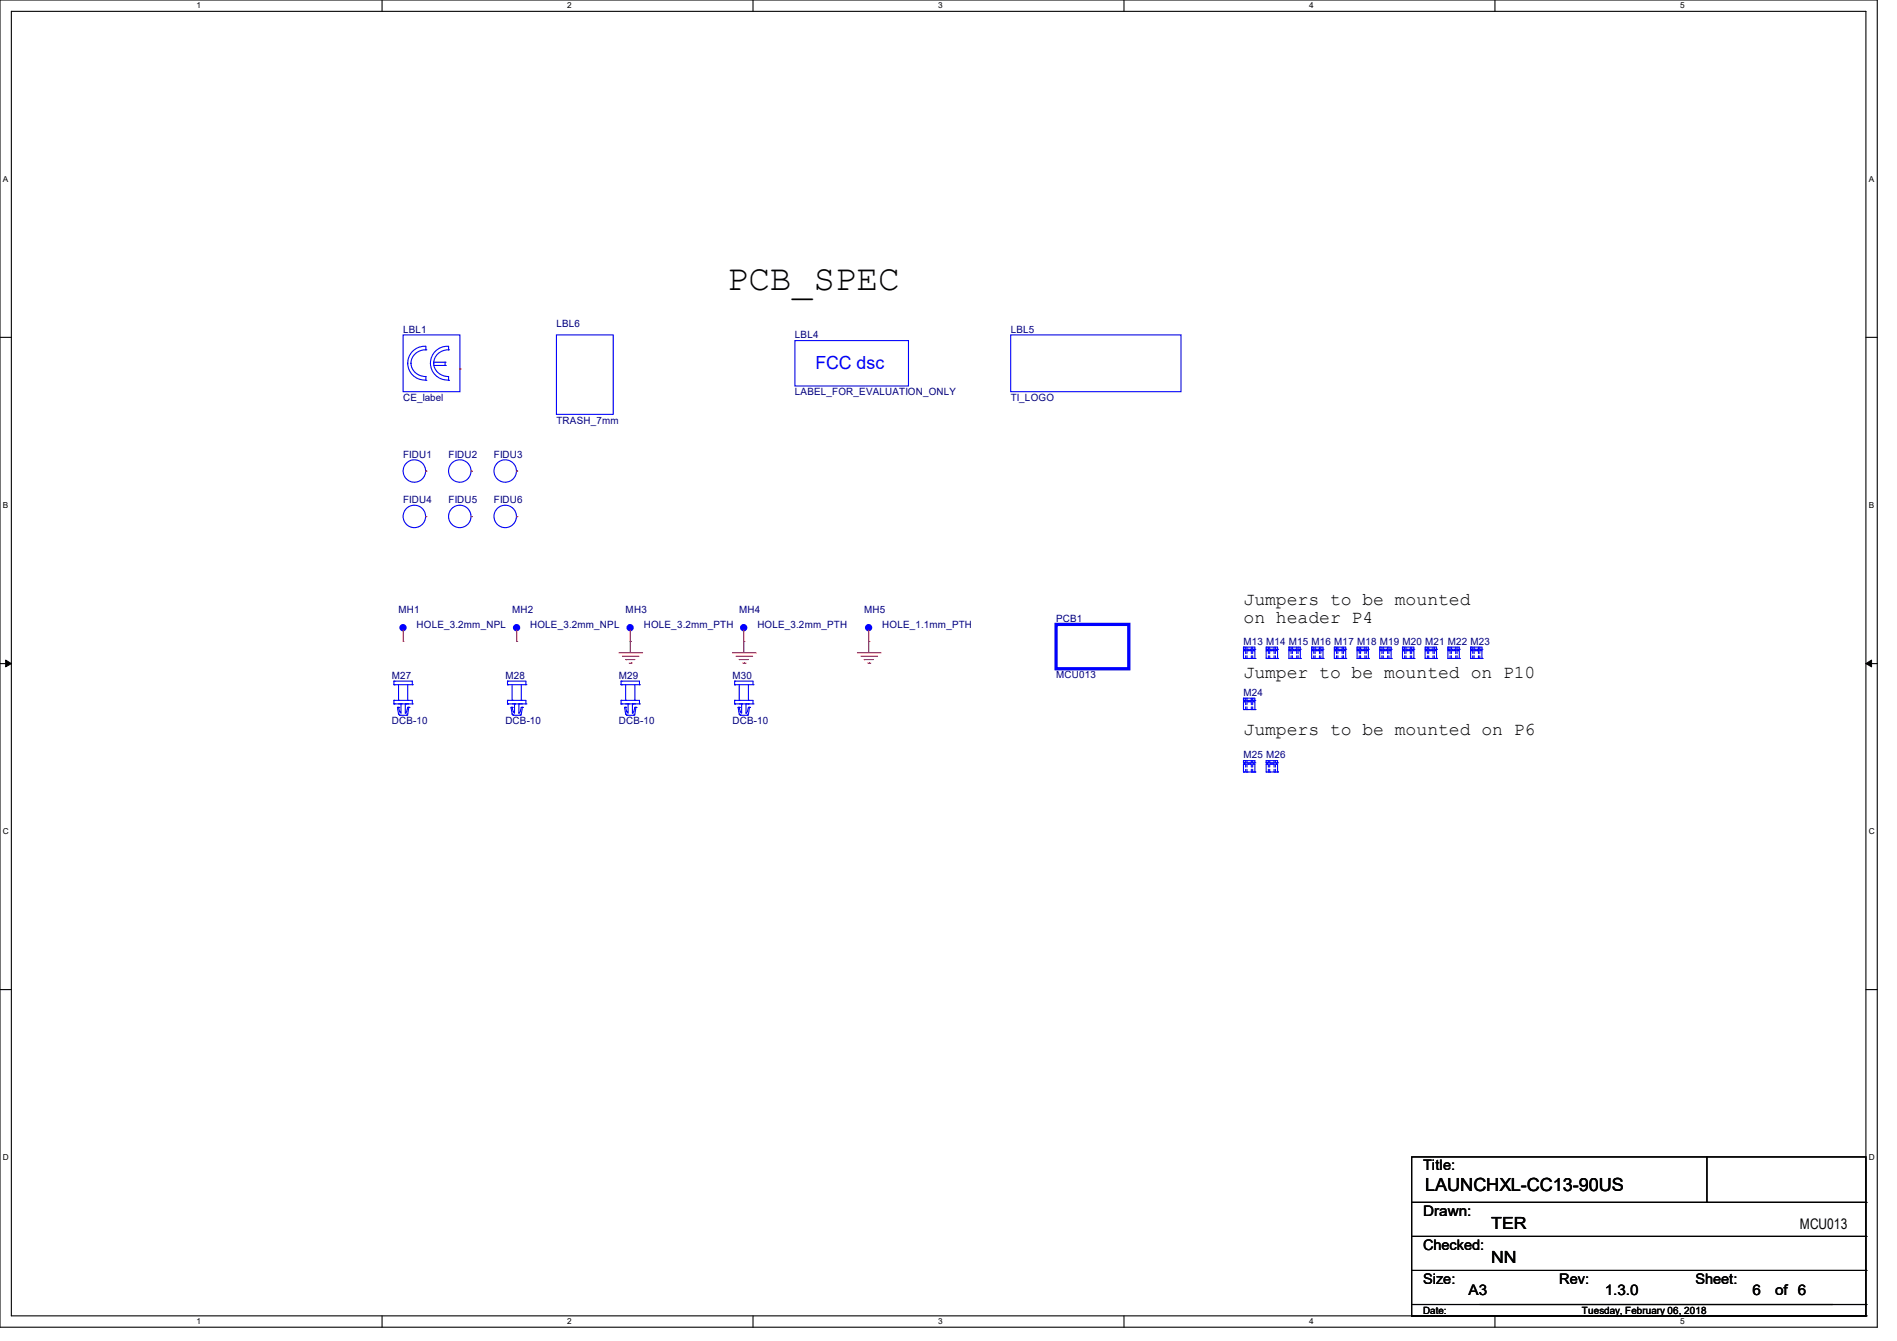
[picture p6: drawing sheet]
<svg xmlns="http://www.w3.org/2000/svg" width="297mm" height="210mm" viewBox="0 0 297 210" stroke-linecap="round" stroke-linejoin="round" font-family="sans-serif">
<path d="M0 0h293.9v207.9h-293.9zM1.8 1.8h290.3v204.3h-290.3z" fill="none" stroke="#000" stroke-width=".17"/>
<g fill="#fff">
<path d="M30.8 .2h.7v1.4h-.7z"/>
<path d="M30.8 206.2h.7v1.4h-.7z"/>
</g>
<path d="M59.8 0v1.8M59.8 206.1v1.8" fill="none" stroke="#000" stroke-width=".17"/>
<g fill="#fff">
<path d="M88.8 .2h.7v1.4h-.7z"/>
<path d="M88.8 206.2h.7v1.4h-.7z"/>
</g>
<path d="M117.9 0v1.8M117.9 206.1v1.8" fill="none" stroke="#000" stroke-width=".17"/>
<g fill="#fff">
<path d="M146.9 .2h.7v1.4h-.7z"/>
<path d="M146.9 206.2h.7v1.4h-.7z"/>
</g>
<path d="M176 0v1.8M176 206.1v1.8" fill="none" stroke="#000" stroke-width=".17"/>
<g fill="#fff">
<path d="M205 .2h.7v1.4h-.7z"/>
<path d="M205 206.2h.7v1.4h-.7z"/>
</g>
<path d="M234.1 0v1.8M234.1 206.1v1.8" fill="none" stroke="#000" stroke-width=".17"/>
<g fill="#fff">
<path d="M263.1 .2h.6v1.4h-.6z"/>
<path d="M263.1 206.2h.6v1.4h-.6z"/>
<path d="M.5 27.3h.8v1.4h-.8z"/>
<path d="M292.6 27.3h.8v1.4h-.8z"/>
<path d="M.5 78.4h.8v1.4h-.8z"/>
<path d="M292.6 78.4h.8v1.4h-.8z"/>
</g>
<path d="M0 52.8h1.8M292.1 52.8h1.8" fill="none" stroke="#000" stroke-width=".17"/>
<g fill="#fff">
<path d="M.5 129.5h.9v1.4h-.9z"/>
<path d="M292.6 129.5h.9v1.4h-.9z"/>
</g>
<path d="M0 103.9h1.8M292.1 103.9h1.8" fill="none" stroke="#000" stroke-width=".17"/>
<path d="M.9 103.4l.9 .5-.9 .5zM292.1 103.9l.9-.5v1z" fill="#000" stroke="#000" stroke-width=".16"/>
<g fill="#fff">
<path d="M.5 180.5h.9v1.4h-.9z"/>
<path d="M292.6 180.5h.9v1.4h-.9z"/>
</g>
<g fill="none" stroke="#000" stroke-width=".17">
<path d="M0 155h1.8M292.1 155h1.8M221 181.2h71.1v23.1h-71.1zM221 188.3h71.1M221 193.6h71.1M221 199h71.1M267.3 188.3h.1M267.3 181.2v7.1M292.1 188.3h.1M292.1 193.6h.1M292.1 199h.1M221 206.1h.1"/>
<path d="M221 204.3v1.8M221 206.1h71.1M231.7 204.3h55.1M286.8 204.3h.1M292.1 206.1h.1M292.1 204.3h.1M292.1 204.3v1.8"/>
</g>
<g fill="none" stroke="#f00" stroke-width=".17">
<path d="M72 57.8h.1M66.7 73.8h.1M73.8 73.8h.1M80.9 73.8h.1M63.1 98.7v1.8M66.7 80.9h.1M73.8 80.9h.1M80.9 80.9h.1M80.9 98.7v1.8M98.7 98.7v1.8M116.5 98.7v1.8M136 98.7v1.8"/>
<path d="M63.1 100.5h.1M80.9 100.5h.1M96.9 102.2h3.6M97.5 102.8h2.4M98 103.3h.1M98 103.3h1.4M98.5 103.8h.3M98.7 100.5h.1M98.8 103.8h.1M99.9 102.8h.1M100.5 102.2h.1M114.7 102.2h3.5"/>
<path d="M115.2 102.8h2.5M115.7 103.3h.1M115.7 103.3h1.5M116.3 103.8h.3M116.5 100.5h.1M116.6 103.8h.1M117.7 102.8h.1M118.2 102.2h.1M134.2 102.2h3.6M134.8 102.8h2.4M135.3 103.3h.1M135.3 103.3h1.4"/>
<path d="M135.8 103.8h.4M136 100.5h.1M136.2 103.8h.1M137.2 102.8h.1M137.8 102.2h.1"/>
</g>
<g fill="none" stroke="#00f" stroke-width=".17">
<path d="M63.1 52.5h8.9v8.8h-8.9zM66.7 54.8h.1M66.7 59.6h.1M66.7 54.2v.6M66.7 59v.6M66.7 54.2a2.64 2.64 0 0 0-2.9 2.7 2.64 2.64 0 0 0 2.9 2.6M66.7 54.8a2.21 2.21 0 0 0-2.4 2.1 2.22 2.22 0 0 0 2.4 2.1M67.9 56.7h1.8M67.9 57.2h1.8M69.7 56.7h.1M69.7 57.2h.1M69.7 56.7v.5"/>
<path d="M70.2 54.8a2.21 2.21 0 0 0-2.3 2.1 2.22 2.22 0 0 0 2.3 2.1M70.2 54.2a2.64 2.64 0 0 0-2.8 2.7 2.64 2.64 0 0 0 2.8 2.6M70.2 59.6h.1M70.2 54.8h.1M70.2 54.2v.6M70.2 59v.6M87.1 52.5h8.9v12.4h-8.9zM124.5 53.3h17.7v7.2h-17.7zM158.2 52.5h26.7v8.8h-26.7zM63.1 98.3h.1M63.1 98.3v.4M80.9 98.3h.1"/>
<path d="M80.9 98.3v.4M98.7 98.3h.1M98.7 98.3v.4M116.5 98.3h.1M116.5 98.3v.4M136 98.3h.1M136 98.3v.4M61.7 110.2h.1M61.7 109.7h.1M61.7 107.2h.1M61.7 106.7h.1M61.7 110.2h2.9"/>
<path d="M61.7 109.7h2.9v.5M61.7 106.7h2.9v.5M61.7 107.2h2.9M61.7 106.7v.5M61.7 109.7v.5M62.2 110.8h.1M62.2 110.8h.2M62.2 110.8l.2 1M62.4 110.8h.1M62.4 111.8h.1M62.4 109.7h.1M62.4 111.8l.2 .2"/>
<path d="M62.4 110.8l.2 .7M62.4 107.2v2.5M62.6 112h.1M62.6 111.5h.1M62.6 112h1.1M62.8 110.2h.1M62.8 110.2v1.5l-.2-.2M63.5 110.2h.1M63.5 111.7h.1M63.5 110.2v1.5M63.7 112h.1M63.8 109.7h.1"/>
<path d="M63.8 110.2h.1M63.8 110.8h.1M63.8 110.8h.2M63.8 107.2v2.5M63.8 110.8l-.1 .7-.2 .2M64 110.8h.1M64 110.8l-.2 1-.1 .2M64.6 110.2h.1M64.6 107.2h.1M79.5 110.2h.1M79.5 109.7h.1M79.5 107.2h.1"/>
<path d="M79.5 106.7h.1M79.5 110.2h2.8M79.5 109.7h2.8v.5M79.5 106.7h2.8v.5M79.5 107.2h2.8M79.5 106.7v.5M79.5 109.7v.5M80 110.8h.1M80 110.8h.2M80 110.8l.2 1M80.2 110.8h.1M80.2 111.8h.1"/>
<path d="M80.2 109.7h.1M80.2 111.8l.1 .2M80.2 110.8l.1 .7M80.2 107.2v2.5M80.3 112h.1M80.3 111.5h.1M80.3 112h1.1M80.6 110.2h.1M80.6 110.2v1.5l-.3-.2M81.2 110.2h.1M81.2 111.7h.1M81.2 110.2v1.5"/>
<path d="M81.4 112h.1M81.6 109.7h.1M81.6 110.2h.1M81.6 110.8h.1M81.6 110.8h.2M81.6 107.2v2.5M81.6 110.8l-.2 .7-.2 .2M81.8 110.8h.1M81.8 110.8l-.2 1-.2 .2M82.3 110.2h.1M82.3 107.2h.1M97.2 110.2h.1"/>
<path d="M97.2 109.7h.1M97.2 107.2h.1M97.2 106.7h.1M97.2 110.2h2.9M97.2 106.7h2.9v.5M97.2 109.7h2.9v.5M97.2 106.7v.5M97.2 109.7v.5M97.2 107.2h2.9M97.8 110.8h.1M97.8 110.8h.2M97.8 110.8l.2 1"/>
<path d="M98 110.8h.1M98 111.8h.1M98 109.7h.1M98 111.8l.1 .2M98 110.8l.1 .7M98 107.2v2.5M98.1 112h.1M98.1 111.5h.1M98.1 112h1.1M98.3 110.2h.1M98.3 110.2v1.5l-.2-.2M99 110.2h.1"/>
<path d="M99 111.7h.1M99 110.2v1.5M99.2 112h.1M99.4 109.7h.1M99.4 110.2h.1M99.4 110.8h.1M99.4 107.2v2.5M99.4 110.8h.2M99.4 110.8l-.2 .7-.2 .2M99.6 110.8h.1M99.6 110.8l-.2 1-.2 .2M100.1 110.2h.1"/>
<path d="M100.1 107.2h.1M115 110.2h.1M115 109.7h.1M115 107.2h.1M115 106.7h.1M115 110.2h2.9M115 109.7h2.9v.5M115 106.7h2.9v.5M115 107.2h2.9M115 106.7v.5M115 109.7v.5M115.6 110.8h.1"/>
<path d="M115.6 110.8l.1 1M115.7 110.8h.1M115.7 111.8h.1M115.7 109.7h.1M115.7 111.8l.2 .2M115.7 110.8l.2 .7M115.7 107.2v2.5M115.9 112h.1M115.9 111.5h.1M115.9 112h1.1M116.1 110.2h.1M116.1 110.2v1.5l-.2-.2"/>
<path d="M116.8 110.2h.1M116.8 111.7h.1M116.8 110.2v1.5M117 112h.1M117.2 109.7h.1M117.2 110.2h.1M117.2 110.8h.1M117.2 107.2v2.5M117.2 110.8l-.2 .7-.2 .2M117.3 110.8h.1M117.3 110.8l-.1 1-.2 .2M117.9 110.2h.1"/>
<path d="M117.9 107.2h.1M194.7 119.1h.1M194.7 119.7h.1M194.7 119.5h.1M194.7 101.3h.1M194.7 103.1h.1M194.7 101.9h.1M194.7 101.7h.1M194.7 109.3h.1M194.7 111.1h.1M194.7 109.9h.1M194.7 109.7h.1"/>
<path d="M194.7 103.1h1.8M194.7 101.3h1.8v.4M194.7 101.9h1.8v1.2M194.7 101.7h1.8M194.7 109.3h1.8v.4M194.7 109.9h1.8v1.2M194.7 119.1h1.8v.4M194.7 119.7h1.8v1.2M194.7 101.3v.4M194.7 101.9v1.2M194.7 109.3v.4M194.7 109.9v1.2"/>
<path d="M194.7 119.1v.4M194.7 119.7v1.2M194.7 119.5h1.8M194.7 109.7h1.8M194.7 111.1h1.8M194.9 119.7h.1M194.9 101.9h.1M194.9 109.9h.1M194.9 101.7v.2M194.9 109.7v.2M194.9 119.5v.2M195.4 119.7h.1"/>
<path d="M195.4 101.9h.1M195.4 109.9h.1M195.4 101.7v.2M195.4 109.7v.2M195.4 119.5v.2M195.7 119.7h.1M195.7 101.9h.1M195.7 109.9h.1M195.7 101.7v.2M195.7 109.7v.2M195.7 119.5v.2M196.3 119.7h.1"/>
<path d="M196.3 101.9h.1M196.3 109.9h.1M196.3 101.7v.2M196.3 109.7v.2M196.3 119.5v.2M196.5 119.5h.1M196.5 103.1h.1M196.5 101.7h.1M196.5 111.1h.1M196.5 109.7h.1M198.2 101.3h.1M198.2 103.1h.1"/>
<path d="M198.2 101.9h.1M198.2 101.7h.1M198.2 119.1h.1M198.2 119.7h.1M198.2 119.5h.1M198.2 103.1h1.8M198.2 101.3h1.8v.4M198.2 101.9h1.8v1.2M198.2 101.7h1.8M198.2 119.1h1.8v.4M198.2 119.7h1.8v1.2M198.2 119.5h1.8"/>
<path d="M198.2 101.3v.4M198.2 101.9v1.2M198.2 119.1v.4M198.2 119.7v1.2M198.4 101.9h.1M198.4 119.7h.1M198.4 101.7v.2M198.4 119.5v.2M199 101.9h.1M199 119.7h.1M199 101.7v.2M199 119.5v.2"/>
<path d="M199.3 101.9h.1M199.3 119.7h.1M199.3 101.7v.2M199.3 119.5v.2M199.9 101.9h.1M199.9 119.7h.1M199.9 101.7v.2M199.9 119.5v.2M200 103.1h.1M200 101.7h.1M200 119.5h.1M201.8 101.3h.1"/>
<path d="M201.8 103.1h.1M201.8 101.9h.1M201.8 101.7h.1M201.8 103.1h1.8M201.8 101.3h1.8v.4M201.8 101.9h1.8v1.2M201.8 101.7h1.8M201.8 101.3v.4M201.8 101.9v1.2M202 101.9h.1M202 101.7v.2M202.5 101.9h.1"/>
<path d="M202.5 101.7v.2M202.9 101.9h.1M202.9 101.7v.2M203.4 101.9h.1M203.4 101.7v.2M203.6 103.1h.1M203.6 101.7h.1M205.4 101.3h.1M205.4 103.1h.1M205.4 101.9h.1M205.4 101.7h.1M205.4 103.1h1.7"/>
<path d="M205.4 101.3h1.7v.4M205.4 101.9h1.7v1.2M205.4 101.7h1.7M205.4 101.3v.4M205.4 101.9v1.2M205.5 101.9h.1M205.5 101.7v.2M206.1 101.9h.1M206.1 101.7v.2M206.4 101.9h.1M206.4 101.7v.2M207 101.9h.1"/>
<path d="M207 101.7v.2M207.1 103.1h.1M207.1 101.7h.1M208.9 101.3h.1M208.9 103.1h.1M208.9 101.9h.1M208.9 101.7h.1M208.9 103.1h1.8M208.9 101.3h1.8v.4M208.9 101.9h1.8v1.2M208.9 101.7h1.8M208.9 101.3v.4"/>
<path d="M208.9 101.9v1.2M209.1 101.9h.1M209.1 101.7v.2M209.6 101.9h.1M209.6 101.7v.2M210 101.9h.1M210 101.7v.2M210.5 101.9h.1M210.5 101.7v.2M210.7 103.1h.1M210.7 101.7h.1M212.5 101.3h.1"/>
<path d="M212.5 103.1h.1M212.5 101.9h.1M212.5 101.7h.1M212.5 103.1h1.7M212.5 101.3h1.7v.4M212.5 101.9h1.7v1.2M212.5 101.7h1.7M212.5 101.3v.4M212.5 101.9v1.2M212.6 101.9h.1M212.6 101.7v.2M213.2 101.9h.1"/>
<path d="M213.2 101.7v.2M213.5 101.9h.1M213.5 101.7v.2M214.1 101.9h.1M214.1 101.7v.2M214.2 103.1h.1M214.2 101.7h.1M216 101.3h.1M216 103.1h.1M216 101.9h.1M216 101.7h.1M216 103.1h1.8"/>
<path d="M216 101.3h1.8v.4M216 101.9h1.8v1.2M216 101.3v.4M216 101.9v1.2M216 101.7h1.8M216.2 101.9h.1M216.2 101.7v.2M216.7 101.9h.1M216.7 101.7v.2M217.1 101.9h.1M217.1 101.7v.2M217.6 101.9h.1"/>
<path d="M217.6 101.7v.2M217.8 103.1h.1M217.8 101.7h.1M219.6 101.3h.1M219.6 103.1h.1M219.6 101.9h.1M219.6 101.7h.1M219.6 103.1h1.8M219.6 101.3h1.8v.4M219.6 101.9h1.8v1.2M219.6 101.7h1.8M219.6 101.3v.4"/>
<path d="M219.6 101.9v1.2M219.8 101.9h.1M219.8 101.7v.2M220.3 101.9h.1M220.3 101.7v.2M220.6 101.9h.1M220.6 101.7v.2M221.2 101.9h.1M221.2 101.7v.2M221.4 103.1h.1M221.4 101.7h.1M223.1 101.3h.1"/>
<path d="M223.1 103.1h.1M223.1 101.9h.1M223.1 101.7h.1M223.1 103.1h1.8M223.1 101.3h1.8v.4M223.1 101.9h1.8v1.2M223.1 101.7h1.8M223.1 101.3v.4M223.1 101.9v1.2M223.3 101.9h.1M223.3 101.7v.2M223.9 101.9h.1"/>
<path d="M223.9 101.7v.2M224.2 101.9h.1M224.2 101.7v.2M224.7 101.9h.1M224.7 101.7v.2M224.9 103.1h.1M224.9 101.7h.1M226.7 101.3h.1M226.7 103.1h.1M226.7 101.9h.1M226.7 101.7h.1M226.7 103.1h1.8"/>
<path d="M226.7 101.3h1.8v.4M226.7 101.9h1.8v1.2M226.7 101.7h1.8M226.7 101.3v.4M226.7 101.9v1.2M226.9 101.9h.1M226.9 101.7v.2M227.4 101.9h.1M227.4 101.7v.2M227.8 101.9h.1M227.8 101.7v.2M228.3 101.9h.1"/>
<path d="M228.3 101.7v.2M228.5 103.1h.1M228.5 101.7h.1M230.3 101.3h.1M230.3 103.1h.1M230.3 101.9h.1M230.3 101.7h.1M230.3 103.1h1.7M230.3 101.3h1.7v.4M230.3 101.9h1.7v1.2M230.3 101.7h1.7M230.3 101.3v.4"/>
<path d="M230.3 101.9v1.2M230.4 101.9h.1M230.4 101.7v.2M231 101.9h.1M231 101.7v.2M231.3 101.9h.1M231.3 101.7v.2M231.9 101.9h.1M231.9 101.7v.2M232 103.1h.1M232 101.7h.1M194.7 120.9h.1"/>
<path d="M194.7 120.9h1.8M196.5 120.9h.1M198.2 120.9h.1M198.2 120.9h1.8M200 120.9h.1"/>
<circle cx="64.9" cy="73.8" r="1.76"/>
<circle cx="72" cy="73.8" r="1.76"/>
<circle cx="79.1" cy="73.8" r="1.76"/>
<circle cx="63.1" cy="98.3" r=".16"/>
<circle cx="64.9" cy="80.9" r="1.76"/>
<circle cx="72" cy="80.9" r="1.76"/>
<circle cx="79.1" cy="80.9" r="1.76"/>
<circle cx="80.9" cy="98.3" r=".16"/>
<circle cx="98.6" cy="98.3" r=".16"/>
<circle cx="116.4" cy="98.3" r=".16"/>
<circle cx="136" cy="98.3" r=".16"/>
</g>
<g fill="none" stroke="#00f" stroke-width=".17" stroke-dasharray=".3">
<path d="M195 119.1v1.8M195 101.3v1.8M195 103.1h.1M195 109.3v1.8M195 111.1h.1M195.2 119.1v1.8M195.2 101.3v1.8M195.2 103.1h.1M195.2 109.3v1.8M195.2 111.1h.1M195.9 119.1v1.8M195.9 101.3v1.8"/>
<path d="M195.9 103.1h.1M195.9 109.3v1.8M195.9 111.1h.1M196.1 119.1v1.8M196.1 101.3v1.8M196.1 103.1h.1M196.1 109.3v1.8M196.1 111.1h.1M198.6 101.3v1.8M198.6 103.1h.1M198.6 119.1v1.8M198.8 101.3v1.8"/>
<path d="M198.8 103.1h.1M198.8 119.1v1.8M199.5 101.3v1.8M199.5 103.1h.1M199.5 119.1v1.8M199.7 101.3v1.8M199.7 103.1h.1M199.7 119.1v1.8M202.1 101.3v1.8M202.1 103.1h.1M202.4 101.3v1.8M202.4 103.1h.1"/>
<path d="M203 101.3v1.8M203 103.1h.1M203.2 101.3v1.8M203.2 103.1h.1M205.7 101.3v1.8M205.7 103.1h.1M205.9 101.3v1.8M205.9 103.1h.1M206.6 101.3v1.8M206.6 103.1h.1M206.8 101.3v1.8M206.8 103.1h.1"/>
<path d="M209.3 101.3v1.8M209.3 103.1h.1M209.5 101.3v1.8M209.5 103.1h.1M210.1 101.3v1.8M210.1 103.1h.1M210.4 101.3v1.8M210.4 103.1h.1M212.8 101.3v1.8M212.8 103.1h.1M213 101.3v1.8M213 103.1h.1"/>
<path d="M213.7 101.3v1.8M213.7 103.1h.1M213.9 101.3v1.8M213.9 103.1h.1M216.4 101.3v1.8M216.4 103.1h.1M216.6 101.3v1.8M216.6 103.1h.1M217.3 101.3v1.8M217.3 103.1h.1M217.5 101.3v1.8M217.5 103.1h.1"/>
<path d="M219.9 101.3v1.8M219.9 103.1h.1M220.1 101.3v1.8M220.1 103.1h.1M220.8 101.3v1.8M220.8 103.1h.1M221 101.3v1.8M221 103.1h.1M223.5 101.3v1.8M223.5 103.1h.1M223.7 101.3v1.8M223.7 103.1h.1"/>
<path d="M224.4 101.3v1.8M224.4 103.1h.1M224.6 101.3v1.8M224.6 103.1h.1M227 101.3v1.8M227 103.1h.1M227.2 101.3v1.8M227.2 103.1h.1M227.9 101.3v1.8M227.9 103.1h.1M228.1 101.3v1.8M228.1 103.1h.1"/>
<path d="M230.6 101.3v1.8M230.6 103.1h.1M230.8 101.3v1.8M230.8 103.1h.1M231.5 101.3v1.8M231.5 103.1h.1M231.7 101.3v1.8M231.7 103.1h.1M195 120.9h.1M195.2 120.9h.1M195.9 120.9h.1M196.1 120.9h.1"/>
<path d="M198.6 120.9h.1M198.8 120.9h.1M199.5 120.9h.1M199.7 120.9h.1"/>
</g>
<g fill="none" stroke="#00f" stroke-width=".51">
<path d="M165.4 97.8h11.3v6.9h-11.3z"/>
<circle cx="63.1" cy="98.3" r=".32"/>
<circle cx="80.9" cy="98.3" r=".32"/>
<circle cx="98.7" cy="98.3" r=".32"/>
<circle cx="116.4" cy="98.3" r=".32"/>
<circle cx="136" cy="98.3" r=".32"/>
</g>
<path d="M98.7 100.5h.1M98.7 100.5v1.7M116.5 100.5h.1M116.5 100.5v1.7M136 100.5h.1M136 100.5v1.7" fill="none" stroke="#800040" stroke-width=".17"/>
<text font-size="5.7" x="113.8" y="45.4">PCB_SPEC</text>
<text font-size="2.8" fill="#00f" x="127.7" y="57.8">FCC dsc</text>
<g font-size="2.8">
<text x="194.7" y="94.7">Jumpers to be mounted</text>
<text x="194.7" y="97.5">on header P4</text>
<text x="194.7" y="106.3">Jumper to be mounted on P10</text>
<text x="194.7" y="115.1">Jumpers to be mounted on P6</text>
<text x="223.1" y="186.6">LAUNCHXL-CC13-90US</text>
</g>
<g font-size="2.6">
<text x="233.5" y="192.4">TER</text>
<text x="233.5" y="197.8">NN</text>
</g>
<g font-size="2.3">
<text x="222.8" y="183.3">Title:</text>
<text x="222.8" y="190.4">Drawn:</text>
<text x="222.8" y="195.7">Checked:</text>
<text x="281.8" y="192.4">MCU013</text>
<text x="222.8" y="201">Size:</text>
<text x="229.9" y="202.8">A3</text>
<text x="244.1" y="201">Rev:</text>
<text x="251.3" y="202.8">1.3.0</text>
<text x="265.5" y="201">Sheet:</text>
<text x="274.4" y="202.8">6</text>
<text x="277.9" y="202.8">of 6</text>
</g>
<g font-size="1.6" fill="#000080">
<text x="63.1" y="52.1">LBL1</text>
<text x="87.1" y="51.2">LBL6</text>
<text x="124.5" y="53">LBL4</text>
<text x="158.2" y="52.1">LBL5</text>
<text x="63.1" y="62.8">CE_label</text>
<text x="124.5" y="61.9">LABEL_FOR_EVALUATION_ONLY</text>
<text x="158.2" y="62.8">TI_LOGO</text>
<text x="63.1" y="71.7">FIDU1</text>
<text x="70.2" y="71.7">FIDU2</text>
<text x="77.3" y="71.7">FIDU3</text>
<text x="87.1" y="66.3">TRASH_7mm</text>
<text x="63.1" y="78.8">FIDU4</text>
<text x="70.2" y="78.8">FIDU5</text>
<text x="77.3" y="78.8">FIDU6</text>
<text x="62.4" y="96">MH1</text>
<text x="65.2" y="98.3">HOLE_3.2mm_NPL</text>
<text x="80.2" y="96">MH2</text>
<text x="83" y="98.3">HOLE_3.2mm_NPL</text>
<text x="98" y="96">MH3</text>
<text x="100.8" y="98.3">HOLE_3.2mm_PTH</text>
<text x="115.7" y="96">MH4</text>
<text x="118.6" y="98.3">HOLE_3.2mm_PTH</text>
<text x="135.3" y="96">MH5</text>
<text x="138.1" y="98.3">HOLE_1.1mm_PTH</text>
<text x="165.4" y="97.4">PCB1</text>
<text x="194.7" y="101">M13 M14 M15 M16 M17 M18 M19 M20 M21 M22 M23</text>
<text x="61.3" y="106.3">M27</text>
<text x="79.1" y="106.3">M28</text>
<text x="96.9" y="106.3">M29</text>
<text x="114.7" y="106.3">M30</text>
<text x="165.4" y="106.2">MCU013</text>
<text x="61.3" y="113.5">DCB-10</text>
<text x="79.1" y="113.5">DCB-10</text>
<text x="96.9" y="113.5">DCB-10</text>
<text x="114.7" y="113.5">DCB-10</text>
<text x="194.7" y="109">M24</text>
<text x="194.7" y="118.8">M25 M26</text>
</g>
<g font-size="1.6">
<text x="222.8" y="205.7">Date:</text>
<text x="247.7" y="205.7">Tuesday, February 06, 2018</text>
</g>
<g font-size="1.3">
<text x="30.8" y="1.3">1</text>
<text x="88.8" y="1.3">2</text>
<text x="146.9" y="1.3">3</text>
<text x="205" y="1.3">4</text>
<text x="263.1" y="1.3">5</text>
<text x=".5" y="28.4">A</text>
<text x="292.6" y="28.4">A</text>
<text x=".5" y="79.5">B</text>
<text x="292.6" y="79.5">B</text>
<text x=".5" y="130.6">C</text>
<text x="292.6" y="130.6">C</text>
<text x=".5" y="181.7">D</text>
<text x="292.6" y="181.7">D</text>
<text x="30.8" y="207.4">1</text>
<text x="88.8" y="207.4">2</text>
<text x="146.9" y="207.4">3</text>
<text x="205" y="207.4">4</text>
<text x="263.1" y="207.4">5</text>
</g>
</svg>
